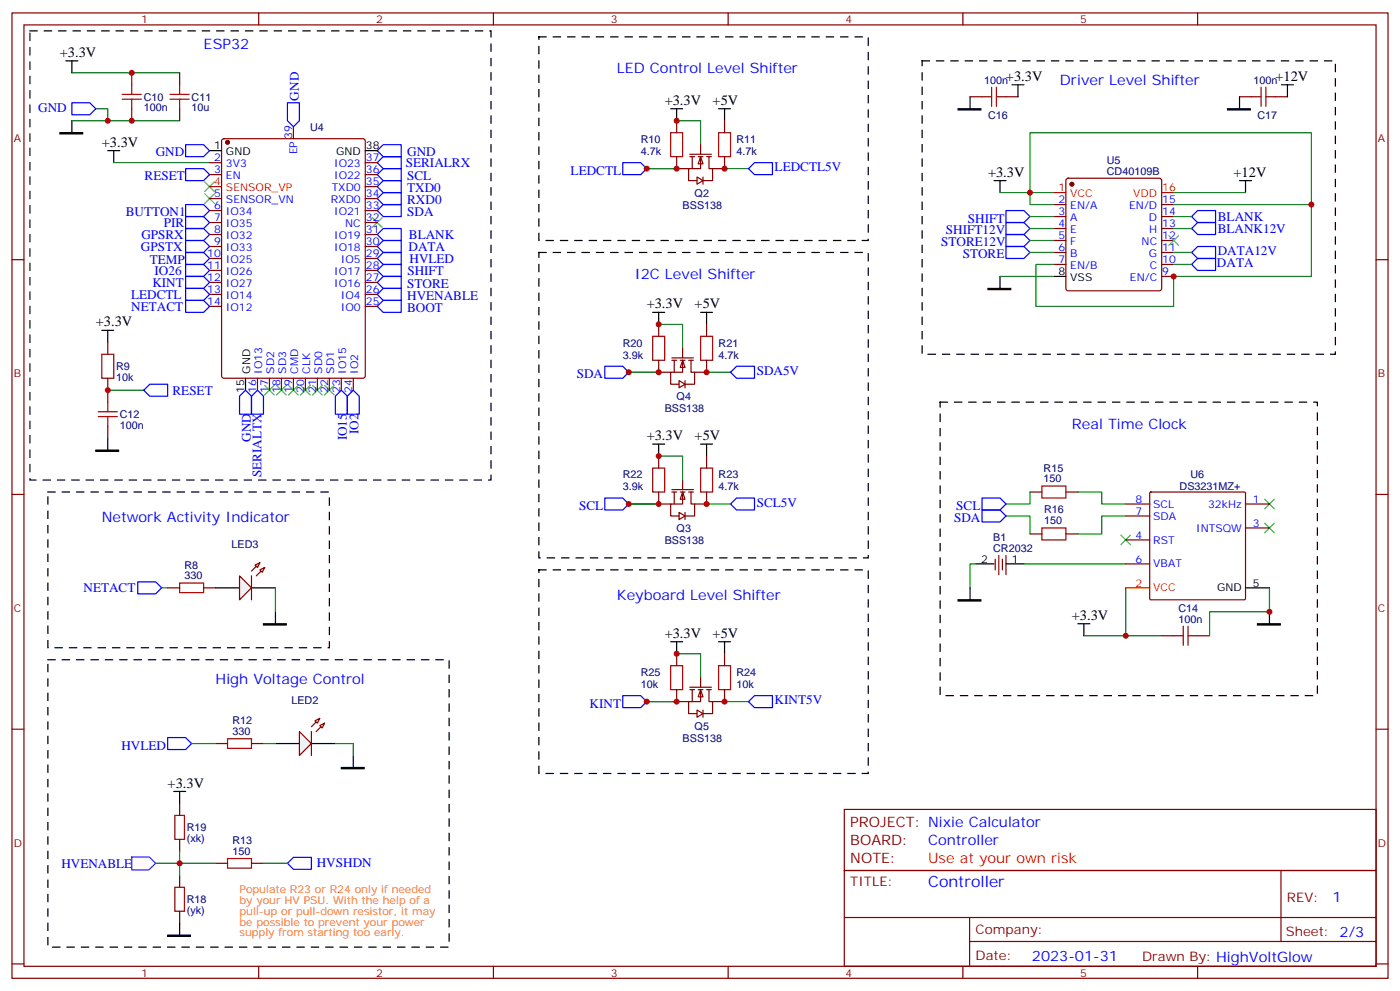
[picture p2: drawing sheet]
<svg xmlns="http://www.w3.org/2000/svg" width="412mm" height="292mm" viewBox="0 0 412 292" stroke-linecap="round" stroke-linejoin="round" font-family="sans-serif">
<g fill="none" stroke="#870000" stroke-width=".35">
<path d="M3.5 3.8h405.4v284.3h-405.4zM7.1 7.3h398.2v277.3h-398.2zM76.2 3.8v3.5M145.3 3.8v3.5M214.5 3.8v3.5M283.6 3.8v3.5M352.8 3.8v3.5M38.8 21.4v3.6M38.8 32v3.6M52.9 21.4v3.6M52.9 32v3.6M3.5 76.5h3.6"/>
<path d="M405.3 76.5h3.6M31.7 100.8v3.6M31.7 111.4v7.1M31.7 125.5v3.5M3.5 145.6h3.6M303.4 157.3h3.5M303.4 144.9h3.5M314 157.3h3.5M314 144.9h3.5M331.6 148.4h7.1M331.6 159h7.1M331.6 152h7.1"/>
<path d="M338.7 145.1l.3-.2h27.5l.3 .2 .1 31.2-.2 .3-27.7 .1-.3-.2zM366.9 148.4h7M366.9 155.5h7M405.3 145.6h3.6M293.2 164.7v3.2M294.2 163.6v5.7M295.3 164.7v3.2M296.3 163.6v5.7M331.6 166.1h7.1M342.2 187.3h3.5M352.8 187.3h3.5M3.5 214.8h3.6"/>
<path d="M405.3 214.8h3.6M248.7 256.4h156.6v28.2h-156.6zM377.3 256.4v20.9M248.7 270.2h156.5M285.6 277.3h119.6M285.6 270.2v14.2M3.5 283.9h3.6M76.2 284.6v3.5M145.3 284.6v3.5M214.5 284.6v3.5M283.6 284.6v3.5M352.8 284.6v3.5"/>
<path d="M405.3 283.9h3.6"/>
</g>
<g fill="none" stroke="#00f" stroke-width=".35">
<path d="M21.2 30.3h5.3l1.7 1.7-1.7 1.8h-5.3zM84.7 30.3h3.5v5.3l-1.8 1.7-1.7-1.7zM54.7 42.6h5.3l1.7 1.8-1.7 1.7h-5.3zM54.7 49.7h5.3l1.7 1.7-1.7 1.8h-5.3zM111.1 58.5l1.8-1.8h5.3v3.6h-5.3zM111.1 55l1.8-1.8h5.3v3.5h-5.3zM111.1 47.9l1.8-1.8h5.3v3.6h-5.3zM111.1 51.4l1.8-1.7h5.3v3.5h-5.3zM112.9 42.6h5.3v3.5h-5.3l-1.8-1.7zM54.7 63.8h5.3l1.7 1.7-1.7 1.8h-5.3zM54.7 60.3h5.3l1.7 1.7-1.7 1.8h-5.3zM54.7 70.8h5.3l1.7 1.8-1.7 1.8h-5.3z"/>
<path d="M54.7 67.3h5.3l1.7 1.8-1.7 1.7h-5.3zM54.7 77.9h5.3l1.7 1.8-1.7 1.7h-5.3zM54.7 74.4h5.3l1.7 1.7-1.7 1.8h-5.3zM111.1 62l1.8-1.7h5.3v3.5h-5.3zM111.1 72.6l1.8-1.8h5.3v3.6h-5.3zM111.1 79.7l1.8-1.8h5.3v3.5h-5.3zM111.1 76.1l1.8-1.7h5.3v3.5h-5.3zM54.7 81.4h5.3l1.7 1.8-1.7 1.7h-5.3zM54.7 84.9h5.3l1.7 1.8-1.7 1.8h-5.3zM111.1 83.2l1.8-1.8h5.3v3.5h-5.3zM111.1 86.7l1.8-1.8h5.3v3.6h-5.3zM111.1 90.2l1.8-1.7h5.3v3.5h-5.3z"/>
<path d="M42.3 114.9l1.8-1.7h5.3v3.5h-5.3zM72.3 114.9l1.8 1.8v5.3h-3.5v-5.3zM75.8 114.9l1.8 1.8v5.3h-3.5v-5.3zM100.5 114.9l1.8 1.8v5.3h-3.5v-5.3zM104.1 114.9l1.7 1.8v5.3h-3.5v-5.3zM289.3 150.2h5.3l1.7 1.8-1.7 1.7h-5.3zM289.3 146.7h5.3l1.7 1.7-1.7 1.8h-5.3zM84.7 254.3l1.7-1.8h5.3v3.5h-5.3z"/>
</g>
<g fill="none" stroke="#3c3" stroke-width=".35">
<path d="M109.7 64.1l2.8 2.9M112.5 64.1l-2.8 2.9M78 113.5l2.8 2.8M80.8 113.5l-2.8 2.8M81.5 113.5l2.8 2.8M84.3 113.5l-2.8 2.8M85 113.5l2.8 2.8M87.8 113.5l-2.8 2.8M88.5 113.5l2.9 2.8M91.4 113.5l-2.9 2.8M92.1 113.5l2.8 2.8M94.9 113.5l-2.8 2.8"/>
<path d="M95.6 113.5l2.8 2.8M98.4 113.5l-2.8 2.8M330.2 157.6l2.8 2.8M333 157.6l-2.8 2.8M372.5 154.1l2.9 2.8M372.5 147l2.9 2.9M375.4 154.1l-2.9 2.8M375.4 147l-2.9 2.9"/>
</g>
<g fill="none" stroke="#008700" stroke-width=".35">
<path d="M21.2 35.6h31.7M21.2 21.4h31.7M28.2 32h3.5v3.6M31.7 114.9h10.6M296.3 152h7.1v5.3M303.4 144.9v3.5h-7.1M317.5 144.9h7.1v3.5h7M331.6 152h-7v5.3h-7.1M287.5 166.1h-1.7v7M301.6 166.1h30M331.6 173.1v14.2h-12.3M373.9 173.1v7.1h-17.6v7.1"/>
<path d="M331.6 187.3h10.6"/>
</g>
<g fill="none" stroke="#000" stroke-width=".35">
<path d="M19.4 17.9h3.5M21.2 17.9v3.5M21.2 35.6v3.5M30 97.3h3.5M31.7 97.3v3.5M31.7 129v3.6M285.8 173.1v3.6M287.5 166.1h5.3M296.3 166.1h5.3M366.9 173.1h7M317.5 183.7h3.5M319.3 183.7v3.6"/>
<path d="M373.9 180.2v3.5"/>
</g>
<path d="M17.6 39.1h6.7v.3h-6.7zM28.2 132.6h6.7v.3h-6.7zM282.2 176.7h6.7v.3h-6.7zM370.4 183.7h6.7v.4h-6.7z" fill="#000" stroke="#000" stroke-width=".35"/>
<g fill="none" stroke="#a10000" stroke-width=".35">
<path d="M36 27.8h5.6M36 29.2h5.6M38.8 25v2.8M38.8 29.2v2.8M50.1 27.8h5.6M50.1 29.2h5.6M52.9 25v2.8M52.9 29.2v2.8M30 104.4h3.5v7h-3.5zM31.7 118.5v2.8M28.9 121.3h5.7M28.9 122.7h5.7"/>
<path d="M31.7 122.7v2.8M306.9 155.5h7.1v3.5h-7.1zM306.9 143.2h7.1v3.5h-7.1zM345.7 187.3h2.8M348.5 184.4v5.7M350 184.4v5.7M350 187.3h2.8"/>
</g>
<path d="M331.6 173.1h7.1" fill="none" stroke="#f00" stroke-width=".35"/>
<path d="M8.8 9.1h135.8v132.3h-135.8zM271.6 17.9h121.7v86.5h-121.7zM276.9 118.5h111.2v86.4h-111.2zM14.1 194.3h118.2v84.7h-118.2z" fill="none" stroke="#000" stroke-width=".35" stroke-dasharray="2.1 2.1"/>
<path d="M38.7 252.4h5.3l1.9 1.9-2.1 1.9h-5z" fill="#fff7f7" stroke="#420aff" stroke-width=".35"/>
<path d="M81.1 219h7.1M91.7 219h7.1" fill="none" stroke="#000" stroke-width=".35"/>
<path d="M88.2 215.5l3.5 3.5-3.5 3.5z" fill="#f0f0f0" stroke="#870000" stroke-width=".35"/>
<path d="M94.2 211.6l-2.5 2.5M95.6 213l-2.5 2.5" fill="none" stroke="#870000" stroke-width=".35"/>
<g fill="#f0f0f0" stroke="#870000" stroke-width=".35">
<path d="M94.2 213.7l1.4-.7-.7 1.4z"/>
<path d="M92.8 212.3l1.4-.7-.7 1.4z"/>
</g>
<path d="M49.4 173.1h3.5M60 173.1h3.5M63.5 219h3.5M74.1 219h3.5M91.7 215.5v7" fill="none" stroke="#870000" stroke-width=".35"/>
<path d="M52.9 171.7h7.1v2.9h-7.1zM67 217.6h7.1v2.8h-7.1z" fill="none" stroke="#a10000" stroke-width=".35"/>
<path d="M31.7 44.4h3.6M33.5 44.4v3.5M63.5 173.1h7.1M74.1 173.1h7" fill="none" stroke="#000" stroke-width=".35"/>
<path d="M33.5 47.9h28.2" fill="none" stroke="#008700" stroke-width=".35"/>
<path d="M70.6 169.6l3.5 3.5-3.5 3.6z" fill="#f0f0f0" stroke="#870000" stroke-width=".35"/>
<path d="M76.6 165.7l-2.5 2.5M78 167.1l-2.5 2.5" fill="none" stroke="#870000" stroke-width=".35"/>
<g fill="#f0f0f0" stroke="#870000" stroke-width=".35">
<path d="M76.6 167.9l1.4-.8-.7 1.5z"/>
<path d="M75.1 166.4l1.5-.7-.8 1.4z"/>
</g>
<g fill="none" stroke="#870000" stroke-width=".35">
<path d="M199.3 35.6v3.5M213.4 35.6v3.5M285.8 28.5h3.5M296.3 28.5h3.6M365.1 28.5h3.6M375.7 28.5h3.5M199.3 46.1v3.6M213.4 46.1v3.6M314.2 52.7l.5-.2h26.8l.5 .2 .2 .5v31.7l-.2 .5-.5 .3h-26.8l-.5-.3-.2-.5v-31.7zM310.4 60.3h3.6M310.4 63.8h3.6M310.4 67.3h3.6"/>
<path d="M310.4 70.8h3.6M310.4 74.4h3.6M310.4 77.9h3.6M342.2 60.3h3.5M342.2 63.8h3.5M342.2 67.3h3.5M342.2 70.8h3.5M342.2 74.4h3.5M342.2 77.9h3.5M342.2 81.4h3.5M74.1 169.6v7.1M248.7 238.4h156.6v18h-156.6z"/>
</g>
<path d="M183.4 47.9h5.3l1.8 1.8-1.8 1.7h-5.3zM220.5 49.7l1.7-1.8h5.3v3.5h-5.3zM296.3 62h5.3l1.8 1.8-1.8 1.7h-5.3zM296.3 65.5h5.3l1.8 1.8-1.8 1.8h-5.3zM296.3 72.6h5.3l1.8 1.8-1.8 1.7h-5.3zM296.3 69.1h5.3l1.8 1.7-1.8 1.8h-5.3zM351 77.9l1.8-1.8h5.3v3.6h-5.3zM351 74.4l1.8-1.8h5.3v3.5h-5.3zM40.6 171.4h5.3l1.7 1.7-1.7 1.8h-5.3z" fill="none" stroke="#00f" stroke-width=".35"/>
<path d="M282.2 32h6.7v.4h-6.7zM361.6 32h6.7v.4h-6.7zM291 84.9h6.7v.4h-6.7zM77.6 183.7h6.7v.4h-6.7z" fill="#000" stroke="#000" stroke-width=".35"/>
<g fill="none" stroke="#000" stroke-width=".35">
<path d="M197.6 32h3.5M199.3 32v3.6M211.7 32h3.5M213.4 32v3.6M285.8 28.5v3.5M298.1 25h3.5M299.9 25v3.5M365.1 28.5v3.5M377.5 25h3.5M379.2 25v3.5M292.8 53.2h3.5M294.6 53.2v3.5"/>
<path d="M365.1 53.2h3.6M366.9 53.2v3.5M294.6 81.4v3.5M310.4 81.4h3.6M81.1 180.2v3.5"/>
</g>
<g fill="none" stroke="#008700" stroke-width=".35">
<path d="M199.3 35.6h7.1v7M190.5 49.7h8.8M213.4 49.7h7.1M294.6 56.7h15.8M345.7 56.7h21.2M303.4 74.4h7M303.4 63.8h7M303.4 67.3h7M303.4 70.8h7M310.4 60.3h-7v-21.2h82.9v42.3h-40.6v8.8h-40.5v-12.3h5.2M345.7 77.9h5.3M345.7 74.4h5.3"/>
<path d="M294.6 81.4h15.8M47.6 173.1h1.8M81.1 173.1v7.1"/>
</g>
<path d="M14.1 144.9h82.9v45.9h-82.9z" fill="none" stroke="#000" stroke-width=".35" stroke-dasharray="2.1 2.1"/>
<path d="M60.3 53.6l2.8 2.8M60.3 57.1l2.8 2.8M63.1 53.6l-2.8 2.8M63.1 57.1l-2.8 2.8M344.3 69.4l2.8 2.8M347.1 69.4l-2.8 2.8" fill="none" stroke="#3c3" stroke-width=".35"/>
<circle cx="315.7" cy="54.3" r=".53" fill="#870000" stroke="#870000" stroke-width=".35"/>
<path d="M310.4 56.7h3.6M342.2 56.7h3.5" fill="none" stroke="#f00" stroke-width=".35"/>
<path d="M197.6 39.1h3.5v7h-3.5zM211.7 39.1h3.5v7h-3.5zM289.3 28.5h2.8M292.1 25.7v5.6M293.5 28.5h2.8M293.5 25.7v5.6M368.7 28.5h2.8M371.5 25.7v5.6M372.9 28.5h2.8M372.9 25.7v5.6" fill="none" stroke="#a10000" stroke-width=".35"/>
<path d="M206.4 46.1l.7 2.2h-1.4z" fill="#fff" stroke="#870000" stroke-width=".35"/>
<g fill="none" stroke="#870000" stroke-width=".35">
<path d="M86.4 37.3v3.6M61.7 47.9h3.6M61.7 51.4h3.6M61.7 58.5h3.6M65.5 41.1l.5-.2h40.9l.6 .4 .1 69.4-.5 .7h-41.1l-.7-.5v-69.3zM107.6 47.9h3.5M107.6 51.4h3.5M107.6 58.5h3.5M107.6 55h3.5M199.3 49.7h3.5M203.2 45.4h6.3M203.2 46.1h1.4"/>
<path d="M203.9 46.1v3.6M205.3 52.1l1.8 1.1-1.8 1.1zM205.7 46.1h1.4M206.4 46.1v3.6h-3.6v3.5h2.5M206.4 42.6v2.8M207.1 52.1v2.2M208.1 46.1h1.4M208.8 46.1v3.6h1.1v3.5h-2.8M209.9 49.7h3.5M61.7 62h3.6M61.7 65.5h3.6M61.7 69.1h3.6"/>
<path d="M61.7 72.6h3.6M61.7 76.1h3.6M61.7 79.7h3.6M107.6 62h3.5M107.6 65.5h3.5M107.6 69.1h3.5M107.6 72.6h3.5M107.6 76.1h3.5M107.6 79.7h3.5M61.7 83.2h3.6M61.7 86.7h3.6M61.7 90.2h3.6"/>
<path d="M107.6 83.2h3.5M107.6 86.7h3.5M107.6 90.2h3.5M75.8 111.4v3.5M79.4 111.4v3.5M82.9 111.4v3.5M86.4 111.4v3.5M90 111.4v3.5M93.5 111.4v3.5M97 111.4v3.5M100.5 111.4v3.5M104.1 111.4v3.5"/>
<path d="M52.9 236.6v3.6M52.9 247.2v3.6M52.9 257.8v3.5M63.5 254.3h3.5M74.1 254.3h3.5M52.9 268.4v3.5"/>
</g>
<path d="M158.7 10.9h97.1v59.9h-97.1zM158.7 74.4h97.1v89.9h-97.1z" fill="none" stroke="#000" stroke-width=".35" stroke-dasharray="2.1 2.1"/>
<circle cx="67" cy="41.9" r=".53" fill="#870000" stroke="#870000" stroke-width=".35"/>
<path d="M61.7 44.4h3.6M107.6 44.4h3.5M72.3 111.4v3.5M51.2 233.1h3.5M52.9 233.1v3.5M104.1 222.5v3.6M52.9 271.9v3.5" fill="none" stroke="#000" stroke-width=".35"/>
<path d="M61.7 55h3.6" fill="none" stroke="#f00" stroke-width=".35"/>
<path d="M100.5 226.1h6.7v.3h-6.7zM49.4 275.4h6.7v.4h-6.7z" fill="#000" stroke="#000" stroke-width=".35"/>
<path d="M345.7 67.3h5.3M345.7 63.8h5.3M345.7 60.3h40.6M56.4 219h7.1M77.6 219h3.5M98.8 219h5.3v3.5M45.9 254.3h17.6M52.9 250.8v7M77.6 254.3h7.1" fill="none" stroke="#008700" stroke-width=".35"/>
<path d="M111.1 69.1l1.8-1.8h5.3v3.5h-5.3zM351 63.8l1.8-1.8h5.3v3.5h-5.3zM351 67.3l1.8-1.8h5.3v3.6h-5.3zM54.7 88.5h5.3l1.7 1.7-1.7 1.8h-5.3zM49.4 217.2h5.3l1.7 1.8-1.7 1.8h-5.3z" fill="none" stroke="#00f" stroke-width=".35"/>
<path d="M51.5 240.2h2.8v7h-2.8zM67 252.9h7.1v2.8h-7.1zM51.5 261.3h2.8v7.1h-2.8z" fill="none" stroke="#a10000" stroke-width=".35"/>
<path d="M201.1 144.9l.7 2.1h-1.4z" fill="#fff" stroke="#870000" stroke-width=".35"/>
<path d="M194 148.4h3.6M197.9 144.2h6.4M197.9 144.9h1.4M198.6 144.9v3.5M200 150.9l1.8 1.1-1.8 1zM200.4 144.9h1.4M201.1 144.9v3.5h-3.5v3.6h2.4M201.1 141.4v2.8M201.8 150.9v2.1M202.8 144.9h1.5M203.6 144.9v3.5h1v3.6h-2.8M204.6 148.4h3.5" fill="none" stroke="#870000" stroke-width=".35"/>
<path d="M192.3 92h3.5M194 92v3.5M206.4 92h3.5M208.1 92v3.5M192.3 130.8h3.5M194 130.8v3.5M206.4 130.8h3.5M208.1 130.8v3.5" fill="none" stroke="#000" stroke-width=".35"/>
<path d="M194 95.5h7.1v7.1M185.2 109.6h8.8M208.1 109.6h7.1M194 134.3h7.1v7.1M185.2 148.4h8.8M208.1 148.4h7.1" fill="none" stroke="#008700" stroke-width=".35"/>
<path d="M178.2 107.9h5.2l1.8 1.7-1.8 1.8h-5.2zM215.2 109.6l1.8-1.7h5.2v3.5h-5.2zM178.2 146.7h5.2l1.8 1.7-1.8 1.8h-5.2zM215.2 148.4l1.8-1.7h5.2v3.5h-5.2z" fill="none" stroke="#00f" stroke-width=".35"/>
<path d="M201.1 106.1l.7 2.1h-1.4z" fill="#fff" stroke="#870000" stroke-width=".35"/>
<g fill="none" stroke="#870000" stroke-width=".35">
<path d="M194 95.5v3.6M208.1 95.5v3.6M194 106.1v3.5h3.6M197.9 105.4h6.4M197.9 106.1h1.4M198.6 106.1v3.5M200 112.1l1.8 1.1-1.8 1zM200.4 106.1h1.4M201.1 106.1v3.5h-3.5v3.6h2.4M201.1 102.6v2.8M201.8 112.1v2.1M202.8 106.1h1.5"/>
<path d="M203.6 106.1v3.5h1v3.6h-2.8M208.1 106.1v3.5h-3.5M194 134.3v3.6M208.1 134.3v3.6M194 144.9v3.5M208.1 144.9v3.5M199.3 192.5v3.6M213.4 192.5v3.6M199.3 203.1v3.6M213.4 203.1v3.6"/>
</g>
<path d="M192.3 99.1h3.5v7h-3.5zM206.4 99.1h3.5v7h-3.5zM192.3 137.9h3.5v7h-3.5zM206.4 137.9h3.5v7h-3.5zM197.6 196.1h3.5v7h-3.5zM211.7 196.1h3.5v7h-3.5z" fill="none" stroke="#a10000" stroke-width=".35"/>
<path d="M199.3 192.5h7.1v7.1M190.5 206.7h8.8M213.4 206.7h7.1" fill="none" stroke="#008700" stroke-width=".35"/>
<path d="M183.4 204.9h5.3l1.8 1.8-1.8 1.7h-5.3zM220.5 206.7l1.7-1.8h5.3v3.5h-5.3z" fill="none" stroke="#00f" stroke-width=".35"/>
<path d="M197.6 189h3.5M199.3 189v3.5M211.7 189h3.5M213.4 189v3.5" fill="none" stroke="#000" stroke-width=".35"/>
<path d="M206.4 203.1l.7 2.1h-1.4z" fill="#fff" stroke="#870000" stroke-width=".35"/>
<path d="M206.4 199.6v2.8M199.3 206.7h3.5M203.2 202.4h6.3M203.2 203.1h1.4M203.9 203.1v3.6M205.3 209.1l1.8 1.1-1.8 1zM205.7 203.1h1.4M206.4 203.1v3.6h-3.6v3.5h2.5M207.1 209.1v2.1M208.1 203.1h1.4M208.8 203.1v3.6h1.1v3.5h-2.8M209.9 206.7h3.5" fill="none" stroke="#870000" stroke-width=".35"/>
<path d="M158.7 167.9h97.1v59.9h-97.1z" fill="none" stroke="#000" stroke-width=".35" stroke-dasharray="2.1 2.1"/>
<g fill="#c00">
<circle cx="331.6" cy="187.3" r=".88"/>
<circle cx="31.8" cy="114.9" r=".88"/>
<circle cx="31.8" cy="35.6" r=".88"/>
<circle cx="38.8" cy="21.4" r=".88"/>
<circle cx="373.9" cy="180.2" r=".88"/>
<circle cx="38.8" cy="35.6" r=".88"/>
<circle cx="303.4" cy="56.7" r=".88"/>
<circle cx="345.7" cy="81.4" r=".88"/>
<circle cx="213.4" cy="49.7" r=".88"/>
<circle cx="199.3" cy="35.6" r=".88"/>
<circle cx="199.3" cy="49.7" r=".88"/>
<circle cx="190.5" cy="49.7" r=".88"/>
<circle cx="52.9" cy="254.3" r=".88"/>
<circle cx="386.3" cy="60.3" r=".88"/>
<circle cx="208.1" cy="109.6" r=".88"/>
<circle cx="194" cy="95.5" r=".88"/>
<circle cx="194" cy="109.6" r=".88"/>
<circle cx="185.2" cy="109.6" r=".88"/>
<circle cx="185.2" cy="148.4" r=".88"/>
<circle cx="194" cy="148.4" r=".88"/>
<circle cx="194" cy="134.3" r=".88"/>
<circle cx="208.1" cy="148.4" r=".88"/>
<circle cx="213.4" cy="206.7" r=".88"/>
<circle cx="199.3" cy="192.5" r=".88"/>
<circle cx="199.3" cy="206.7" r=".88"/>
<circle cx="190.5" cy="206.7" r=".88"/>
</g>
<text font-size="4.6" fill="#00f" x="273.4" y="261.3">Controller</text>
<g font-size="4.2">
<text x="17.6" y="16.8">+3.3V</text>
<text x="296.3" y="23.8">+3.3V</text>
<text x="375.7" y="23.8">+12V</text>
<text x="195.8" y="30.9">+3.3V</text>
<text x="209.9" y="30.9">+5V</text>
<text x="30" y="43.2">+3.3V</text>
<text x="291" y="52">+3.3V</text>
<text x="363.4" y="52">+12V</text>
<text x="190.5" y="90.8">+3.3V</text>
<text x="204.6" y="90.8">+5V</text>
<text x="28.2" y="96.1">+3.3V</text>
<text x="190.5" y="129.7">+3.3V</text>
<text x="204.6" y="129.7">+5V</text>
<text x="315.7" y="182.6">+3.3V</text>
<text x="195.8" y="187.9">+3.3V</text>
<text x="209.9" y="187.9">+5V</text>
<text x="49.4" y="232">+3.3V</text>
</g>
<g font-size="4.2" fill="#00f">
<text x="60" y="14.4">ESP32</text>
<text x="181.7" y="21.4">LED Control Level Shifter</text>
<text x="312.2" y="25">Driver Level Shifter</text>
<text x="187" y="82.1">I2C Level Shifter</text>
<text x="315.7" y="126.2">Real Time Clock</text>
<text x="30" y="153.7">Network Activity Indicator</text>
<text x="181.7" y="176.7">Keyboard Level Shifter</text>
<text x="63.5" y="201.4">High Voltage Control</text>
<text x="273.4" y="249">Controller</text>
<text x="392.5" y="265.7">1</text>
<text x="304" y="283">2023-01-31</text>
</g>
<g font-size="4.2" fill="#800">
<text x="250.5" y="243.7">PROJECT: Nixie Calculator</text>
<text x="250.5" y="249">BOARD:</text>
<text x="250.5" y="254.3">NOTE:</text>
</g>
<text font-size="4.2" fill="#f00" x="273.4" y="254.3">Use at your own risk</text>
<g font-size="3.9" fill="#00f">
<text x="88" y="29.6" transform="rotate(-90 88 29.6)">GND</text>
<text x="11.3" y="32.9">GND</text>
<text x="45.9" y="46">GND</text>
<text x="119.9" y="46">GND</text>
<text x="42.6" y="52.9">RESET</text>
<text x="119.5" y="49.2">SERIALRX</text>
<text x="119.9" y="53">SCL</text>
<text x="168.1" y="51.4">LEDCTL</text>
<text x="228.2" y="50.4">LEDCTL5V</text>
<text x="119.9" y="56.6">TXD0</text>
<text x="37" y="63.7">BUTTON1</text>
<text x="119.9" y="60.1">RXD0</text>
<text x="119.9" y="63.6">SDA</text>
<text x="285.1" y="65.5">SHIFT</text>
<text x="358.7" y="65.2">BLANK</text>
<text x="41.6" y="70.3">GPSRX</text>
<text x="48.2" y="66.8">PIR</text>
<text x="120.5" y="70.3">BLANK</text>
<text x="278.7" y="69">SHIFT12V</text>
<text x="358.7" y="68.6">BLANK12V</text>
<text x="41.5" y="73.9">GPSTX</text>
<text x="44.1" y="77.7">TEMP</text>
<text x="120.3" y="73.9">DATA</text>
<text x="120.6" y="77.4">HVLED</text>
<text x="277.3" y="72.5">STORE12V</text>
<text x="283.6" y="76.1">STORE</text>
<text x="358.7" y="75.1">DATA12V</text>
<text x="45.5" y="80.9">IO26</text>
<text x="120" y="80.9">SHIFT</text>
<text x="358.5" y="78.6">DATA</text>
<text x="38.6" y="88">LEDCTL</text>
<text x="44.9" y="84.4">KINT</text>
<text x="119.9" y="84.8">STORE</text>
<text x="119.9" y="88.3">HVENABLE</text>
<text x="38.7" y="91.5">NETACT</text>
<text x="119.9" y="91.8">BOOT</text>
<text x="169.9" y="111.4">SDA</text>
<text x="222.9" y="110.4">SDA5V</text>
<text x="50.8" y="116.2">RESET</text>
<text x="73.9" y="130.1" transform="rotate(-90 73.9 130.1)">GND</text>
<text x="102.1" y="129.7" transform="rotate(-90 102.1 129.7)">IO15</text>
<text x="105.6" y="127.8" transform="rotate(-90 105.6 127.8)">IO2</text>
<text x="77.1" y="140.5" transform="rotate(-90 77.1 140.5)">SERIALTX</text>
<text x="222.9" y="149.2">SCL5V</text>
<text x="170.6" y="150.2">SCL</text>
<text x="281" y="153.7">SDA</text>
<text x="281.7" y="150.2">SCL</text>
<text x="24.6" y="174.4">NETACT</text>
<text x="173.7" y="208.4">KINT</text>
<text x="228.2" y="207.4">KINT5V</text>
<text x="35.7" y="220.8">HVLED</text>
<text x="18.1" y="255.5">HVENABLE</text>
<text x="93.3" y="255.2">HVSHDN</text>
</g>
<g font-size="3.9" fill="#800">
<text x="250.5" y="261">TITLE:</text>
<text x="379.1" y="265.7">REV:</text>
<text x="287.4" y="275.2">Company:</text>
<text x="378.7" y="275.8">Sheet: 2/3</text>
<text x="287.4" y="282.9">Date:</text>
<text x="336.4" y="282.9">Drawn By: HighVoltGlow</text>
</g>
<g font-size="3.2" fill="#800">
<text x="41.6" y="6.8">1</text>
<text x="110.8" y="6.8">2</text>
<text x="179.9" y="6.8">3</text>
<text x="249.1" y="6.8">4</text>
<text x="318.2" y="6.8">5</text>
<text x="4.1" y="41.9">A</text>
<text x="405.9" y="41.9">A</text>
<text x="4.1" y="111.1">B</text>
<text x="405.9" y="111.1">B</text>
<text x="4.1" y="180.2">C</text>
<text x="405.9" y="180.2">C</text>
<text x="4.1" y="249.3">D</text>
<text x="405.9" y="249.3">D</text>
<text x="41.6" y="287.6">1</text>
<text x="110.8" y="287.6">2</text>
<text x="179.9" y="287.6">3</text>
<text x="249.1" y="287.6">4</text>
<text x="318.2" y="287.6">5</text>
</g>
<g font-size="3.2" fill="#000080">
<text x="42.3" y="29.6">C10</text>
<text x="56.4" y="29.6">C11</text>
<text x="289.9" y="24.6">100n</text>
<text x="369.3" y="24.6">100n</text>
<text x="42.3" y="32.8">100n</text>
<text x="56.4" y="32.8">10u</text>
<text x="291" y="35.1">C16</text>
<text x="370.4" y="35.1">C17</text>
<text x="91.4" y="38.5">U4</text>
<text x="188.7" y="45.6">4.7k</text>
<text x="188.7" y="42.1">R10</text>
<text x="217" y="45.6">4.7k</text>
<text x="217" y="42.1">R11</text>
<text x="326" y="51.4">CD40109B</text>
<text x="326" y="48.2">U5</text>
<text x="204.6" y="58">Q2</text>
<text x="201.1" y="61.5">BSS138</text>
<text x="183.4" y="105.6">3.9k</text>
<text x="183.4" y="102.1">R20</text>
<text x="211.7" y="105.6">4.7k</text>
<text x="211.7" y="102.1">R21</text>
<text x="34.2" y="112.2">10k</text>
<text x="34.2" y="109.1">R9</text>
<text x="199.3" y="117.9">Q4</text>
<text x="35.3" y="123.1">C12</text>
<text x="195.8" y="121.5">BSS138</text>
<text x="35.3" y="126.3">100n</text>
<text x="183.4" y="140.9">R22</text>
<text x="211.7" y="140.9">R23</text>
<text x="307.4" y="142.1">150</text>
<text x="307.4" y="138.9">R15</text>
<text x="350.7" y="140.7">U6</text>
<text x="183.4" y="144.4">3.9k</text>
<text x="211.7" y="144.4">4.7k</text>
<text x="347.5" y="144.4">DS3231MZ+</text>
<text x="307.5" y="154.4">150</text>
<text x="307.5" y="151.2">R16</text>
<text x="68.2" y="161.4">LED3</text>
<text x="195.8" y="160.3">BSS138</text>
<text x="199.3" y="156.7">Q3</text>
<text x="292.6" y="159.4">B1</text>
<text x="54.3" y="167.4">R8</text>
<text x="292.6" y="162.6">CR2032</text>
<text x="54.3" y="170.7">330</text>
<text x="347.1" y="183.4">100n</text>
<text x="347.1" y="180.1">C14</text>
<text x="188.7" y="202.6">10k</text>
<text x="188.7" y="199.1">R25</text>
<text x="217" y="202.6">10k</text>
<text x="217" y="199.1">R24</text>
<text x="85.8" y="207.3">LED2</text>
<text x="68.5" y="213.3">R12</text>
<text x="204.6" y="214.9">Q5</text>
<text x="68.4" y="216.5">330</text>
<text x="201.1" y="218.5">BSS138</text>
<text x="55" y="244.8">R19</text>
<text x="55" y="248">(xk)</text>
<text x="68.4" y="251.8">150</text>
<text x="68.5" y="248.6">R13</text>
<text x="55" y="269.2">(yk)</text>
<text x="55" y="266">R18</text>
</g>
<g font-size="3.2" fill="#00f">
<text x="86.1" y="40.9" transform="rotate(-90 86.1 40.9)">39</text>
<text x="63.1" y="47.6">2</text>
<text x="87.5" y="45.5" transform="rotate(-90 87.5 45.5)">EP</text>
<text x="107.8" y="47.6">37</text>
<text x="63.1" y="51.1">3</text>
<text x="66.6" y="49.3">3V3</text>
<text x="66.6" y="52.8">EN</text>
<text x="98.4" y="52.8">IO22</text>
<text x="98.4" y="49.3">IO23</text>
<text x="107.8" y="51.1">36</text>
<text x="63.1" y="58.1">5</text>
<text x="66.6" y="59.9">SENSOR_VN</text>
<text x="97.5" y="59.9">RXD0</text>
<text x="97.7" y="56.4">TXD0</text>
<text x="107.8" y="58.1">34</text>
<text x="107.8" y="54.6">35</text>
<text x="311.8" y="59.9">2</text>
<text x="342.4" y="59.9">15</text>
<text x="63.1" y="61.7">6</text>
<text x="63.1" y="65.2">7</text>
<text x="66.6" y="63.4">IO34</text>
<text x="98.4" y="63.4">IO21</text>
<text x="107.8" y="65.2">32</text>
<text x="107.8" y="61.7">33</text>
<text x="311.8" y="63.4">3</text>
<text x="315.3" y="61.7">EN/A</text>
<text x="315.3" y="65.2">A</text>
<text x="332.6" y="61.7">EN/D</text>
<text x="338.4" y="65.2">D</text>
<text x="342.4" y="63.4">14</text>
<text x="63.1" y="68.7">8</text>
<text x="66.6" y="67">IO35</text>
<text x="66.6" y="70.5">IO32</text>
<text x="98.4" y="70.5">IO19</text>
<text x="101.7" y="67">NC</text>
<text x="107.8" y="68.7">31</text>
<text x="311.8" y="67">4</text>
<text x="311.8" y="70.5">5</text>
<text x="315.3" y="68.7">E</text>
<text x="338.5" y="68.7">H</text>
<text x="342.4" y="70.5">12</text>
<text x="342.4" y="67">13</text>
<text x="61.1" y="75.8">10</text>
<text x="63.1" y="72.2">9</text>
<text x="66.6" y="74">IO33</text>
<text x="66.6" y="77.5">IO25</text>
<text x="98.4" y="74">IO18</text>
<text x="100.4" y="77.5">IO5</text>
<text x="107.8" y="75.8">29</text>
<text x="107.8" y="72.2">30</text>
<text x="311.8" y="74">6</text>
<text x="311.8" y="77.5">7</text>
<text x="315.3" y="72.2">F</text>
<text x="315.3" y="75.8">B</text>
<text x="336.3" y="72.2">NC</text>
<text x="338.4" y="75.8">G</text>
<text x="342.4" y="77.5">10</text>
<text x="342.4" y="74">11</text>
<text x="61.1" y="79.3">11</text>
<text x="61.1" y="82.8">12</text>
<text x="66.6" y="81.1">IO26</text>
<text x="98.4" y="81.1">IO17</text>
<text x="107.8" y="82.8">27</text>
<text x="107.8" y="79.3">28</text>
<text x="315.3" y="79.3">EN/B</text>
<text x="332.8" y="82.8">EN/C</text>
<text x="338.7" y="79.3">C</text>
<text x="342.4" y="81.1">9</text>
<text x="61.1" y="86.4">13</text>
<text x="61.1" y="89.9">14</text>
<text x="66.6" y="84.6">IO27</text>
<text x="66.6" y="88.1">IO14</text>
<text x="98.4" y="84.6">IO16</text>
<text x="100.4" y="88.1">IO4</text>
<text x="107.8" y="89.9">25</text>
<text x="107.8" y="86.4">26</text>
<text x="66.6" y="91.7">IO12</text>
<text x="100.4" y="91.7">IO0</text>
<text x="77.3" y="110.1" transform="rotate(-90 77.3 110.1)">IO13</text>
<text x="80.8" y="110.1" transform="rotate(-90 80.8 110.1)">SD2</text>
<text x="84.3" y="110.1" transform="rotate(-90 84.3 110.1)">SD3</text>
<text x="87.8" y="110.1" transform="rotate(-90 87.8 110.1)">CMD</text>
<text x="91.4" y="110.1" transform="rotate(-90 91.4 110.1)">CLK</text>
<text x="94.9" y="110.1" transform="rotate(-90 94.9 110.1)">SD0</text>
<text x="98.4" y="110.1" transform="rotate(-90 98.4 110.1)">SD1</text>
<text x="102" y="110.1" transform="rotate(-90 102 110.1)">IO15</text>
<text x="105.5" y="110.1" transform="rotate(-90 105.5 110.1)">IO2</text>
<text x="75.5" y="115.6" transform="rotate(-90 75.5 115.6)">16</text>
<text x="79" y="115.6" transform="rotate(-90 79 115.6)">17</text>
<text x="82.5" y="115.6" transform="rotate(-90 82.5 115.6)">18</text>
<text x="86.1" y="115.6" transform="rotate(-90 86.1 115.6)">19</text>
<text x="89.6" y="115.6" transform="rotate(-90 89.6 115.6)">20</text>
<text x="93.1" y="115.6" transform="rotate(-90 93.1 115.6)">21</text>
<text x="96.7" y="115.6" transform="rotate(-90 96.7 115.6)">22</text>
<text x="100.2" y="115.6" transform="rotate(-90 100.2 115.6)">23</text>
<text x="103.7" y="115.6" transform="rotate(-90 103.7 115.6)">24</text>
<text x="334.5" y="148.1">8</text>
<text x="339.7" y="149.5">SCL</text>
<text x="355.9" y="149.5">32kHz</text>
<text x="369" y="148.1">1</text>
<text x="334.5" y="151.6">7</text>
<text x="339.7" y="153">SDA</text>
<text x="369" y="155.2">3</text>
<text x="334.5" y="158.7">4</text>
<text x="339.7" y="160.1">RST</text>
<text x="352.4" y="156.6">INTSQW</text>
<text x="334.5" y="165.7">6</text>
<text x="339.7" y="167.1">VBAT</text>
</g>
<g font-size="3.2">
<text x="63.1" y="44">1</text>
<text x="66.6" y="45.8">GND</text>
<text x="99" y="45.8">GND</text>
<text x="107.8" y="44">38</text>
<text x="311.8" y="81.1">8</text>
<text x="315.3" y="82.8">VSS</text>
<text x="73.7" y="110.1" transform="rotate(-90 73.7 110.1)">GND</text>
<text x="72" y="115.6" transform="rotate(-90 72 115.6)">15</text>
<text x="289" y="165.7">2</text>
<text x="298.1" y="165.7">1</text>
<text x="369" y="172.8">5</text>
<text x="358.5" y="174.2">GND</text>
</g>
<g font-size="3.2" fill="#f00">
<text x="63.1" y="54.6">4</text>
<text x="66.6" y="56.4">SENSOR_VP</text>
<text x="311.8" y="56.4">1</text>
<text x="315.3" y="58.1">VCC</text>
<text x="333.8" y="58.1">VDD</text>
<text x="342.4" y="56.4">16</text>
<text x="334.5" y="172.8">2</text>
<text x="339.7" y="174.2">VCC</text>
</g>
<g font-size="3.2" fill="#f60">
<text x="70.6" y="263.1">Populate R23 or R24 only if needed</text>
<text x="70.6" y="266.3">by your HV PSU. With the help of a</text>
<text x="70.6" y="269.5">pull-up or pull-down resistor, it may</text>
<text x="70.6" y="272.6">be possible to prevent your power</text>
<text x="70.6" y="275.8">supply from starting too early.</text>
</g>
</svg>
